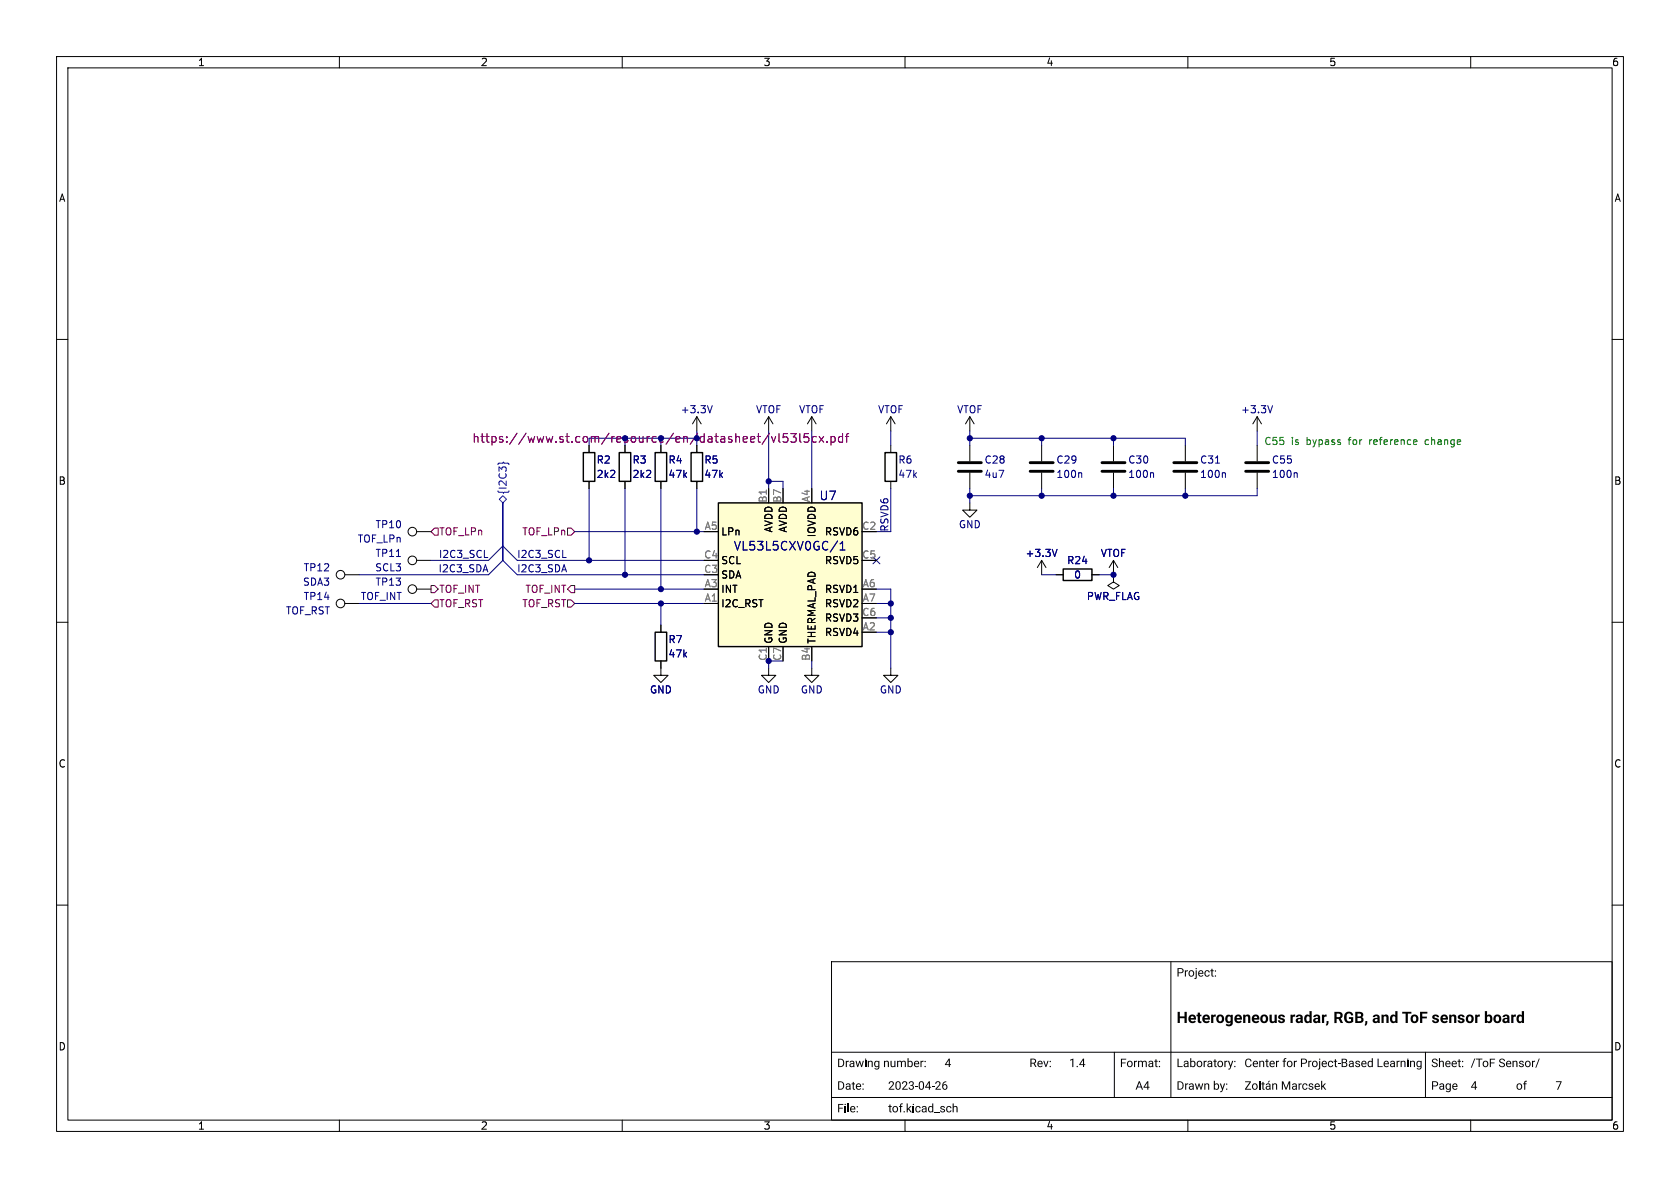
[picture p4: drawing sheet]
<svg xmlns="http://www.w3.org/2000/svg" width="297mm" height="210mm" viewBox="0 0 297 210" stroke-linecap="round" stroke-linejoin="round" font-family="sans-serif">
<g fill="none" stroke="#000" stroke-width=".18">
<path d="M10 10h277v190h-277zM12 12h273v186h-273zM60 10v2M110 10v2M160 10v2M210 10v2M260 10v2M10 60h2M285 60h2M104.1 78.7v1.3M110.5 78.7v1.3M116.8 78.7v1.3"/>
<path d="M123.2 73.7v2.5M123.2 78.7v1.3M123.2 73.7l-.8 1.2M123.2 73.7l.8 1.2M135.9 73.7l-.8 1.2M135.9 73.7v2.5M135.9 73.7l.8 1.2M143.5 73.7l-.8 1.2M143.5 73.7v2.5M143.5 73.7l.8 1.2M157.5 73.7v2.5M157.5 78.7v1.3"/>
<path d="M157.5 73.7l-.8 1.2M157.5 73.7l.7 1.2M171.4 73.7l-.7 1.2M171.4 73.7v2.5M171.4 78.7v2.8M171.4 73.7l.8 1.2M184.1 78.7v2.8M196.8 78.7v2.8M209.5 78.7v2.8M222.2 73.7l-.7 1.2M222.2 73.7v2.5M222.2 78.7v2.8"/>
<path d="M222.2 73.7l.8 1.2M73.7 99.1h2.5M73.7 94h2.5M104.1 85.1v1.3M110.5 85.1v1.3M116.8 85.1v1.3M123.2 85.1v1.3M135.9 86.4v2.5M157.5 85.1v1.3M171.4 88.9v1.3h1.3l-1.3 1.2-1.2-1.2h1.2M171.4 83.6v2.8M184.1 99.1l-.7 1.2"/>
<path d="M184.1 83.6v2.8M184.1 99.1v2.5M184.1 99.1l.8 1.2M196.8 83.6v2.8M196.8 99.1v2.5M196.8 99.1l-.7 1.2M196.8 99.1l.8 1.2M209.5 83.6v2.8M222.2 83.6v2.8M10 110h2M61 101.6h2.5M61 106.7h2.5"/>
<path d="M73.7 104.1h2.5M116.8 116.8v2.6h1.3l-1.3 1.3-1.2-1.3h1.2M116.8 110.5v1.3M124.5 106.7h2.5M135.9 118.1v1.3h1.3l-1.3 1.3-1.3-1.3h1.3M135.9 114.3v2.5M143.5 118.1v1.3h1.3l-1.3 1.3-1.3-1.3h1.3M157.5 118.1v1.3h1.2l-1.2 1.3-1.3-1.3h1.3M186.7 101.6h1.3M193 101.6h1.3M196.8 101.6v1.3l1.1 .6-1.1 .6-1-.6 1-.6M196.8 101.6h.1"/>
<path d="M285 110h2M10 160h2M285 160h2M147 170h138v28h-138zM207 170v24M60 198v2M110 198v2M147 194h138M147 186h138M160 198v2M197 186v8M210 198v2"/>
<path d="M252 186v8M260 198v2"/>
<circle cx="72.9" cy="94" r=".76"/>
<circle cx="72.9" cy="99.1" r=".76"/>
<circle cx="60.2" cy="101.6" r=".76"/>
<circle cx="60.2" cy="106.7" r=".76"/>
<circle cx="72.9" cy="104.1" r=".76"/>
</g>
<g fill="#000">
<path d="M262.5 178.7h.4v.8l.5-.2 .3 .3 .1 .8-.3 .4-.4 .1-.2-.2v.1h-.4v-.4l.7 .1 .2-.3v-.5h-.3l-.2 .1v.6h-.4zM149.8 195.1h.2v1.5h-.2zM159.2 195.1h.4v.1l-.3 .1v.2h.2v.2h-.2v.9h-.2v-.9h-.2v-.2h.2zM160.4 187.1h.2v.5l.4-.1 .3 .3v.5l-.2 .3-.5-.1v.1h-.2v-.3l.6 .2 .2-.4-.1-.4h-.3l-.2 .1v.5h-.2zM160.3 195.1h.2v.9l.4-.5h.3l-.5 .5 .5 .6h-.2l-.4-.5-.1 .1v.4h-.2zM164.2 195.6l.3-.1 .3 .1v-.5h.2v1.5h-.2v-.1l-.4 .1-.2-.1-.1-.4h.1l.3 .4 .3-.2v-.5l-.2-.1h-.2l-.2 .4h-.1zM168.4 195.1h.2v.6l.3-.2 .3 .1 .1 1h-.2v-.8l-.2-.1-.3 .1v.8h-.2zM214.6 191.1h.2v.5l.4-.1 .3 .3v.5l-.2 .3-.5-.1v.1h-.2v-.3l.5 .2 .2-.4-.1-.4h-.2l-.2 .1v.5h-.2zM220.1 191.2h1.1l-.9 1.3h.9v.1h-1.1l.8-1.3h-.8zM221.5 191.6l.4-.1 .3 .2 .1 .5-.2 .4h-.4l-.3-.2-.1-.3h.2l.1 .3 .2 .1 .2-.1 .1-.2v-.4l-.2-.1-.3 .1-.1 .3h-.2zM222.6 191.1h.2v1.5h-.2zM223.2 191.3h.2v.2h.2v.2h-.2v.7l.2 .1v.1l-.4-.1v-.8h-.2v-.2h.2z"/>
<path d="M223.9 191.6l.3-.1 .4 .1 .1 1-.3-.1-.4 .1-.2-.1-.1-.2 .4 .2 .3-.2v-.2l-.7 .2 .2-.3 .5-.1-.1-.2-.5 .1zM224.3 191.1h.2l-.4 .3zM224.9 191.5h.2v.2l.3-.2 .3 .1 .1 1h-.2v-.8l-.2-.1-.3 .1v.8h-.2zM231.5 178.7h.4v2.1h-.4v-.1l-.5 .2-.3-.3-.1-.5h.4l.1 .4h.2l.2-.1v-.6l-.4-.1-.1 .4h-.4v-.3l.3-.4 .6 .1zM233.6 191.1h.1v.9l.5-.5h.2l-.4 .5 .5 .6h-.3l-.3-.5-.2 .1v.4h-.1zM246.7 178.7h.4v2.1h-.4v-.1l-.5 .2-.4-.3-.1-.5h.4l.1 .4h.3l.2-.1v-.6l-.4-.1-.2 .4h-.4l.1-.3 .3-.4 .6 .1zM268.3 191.6l.4-.1 .3 .2 .1 .5-.2 .4h-.4l-.3-.1-.1-.4h.2l.1 .3 .2 .1 .2-.1 .1-.2-.1-.4-.2-.1-.2 .1-.1 .3h-.2zM269 178.7h.4v2.1h-.3v-.1l-.6 .2-.3-.3-.1-.5h.4l.1 .4h.3l.1-.1v-.6l-.3-.1-.2 .4h-.4v-.3l.4-.4 .5 .1zM269.5 191.1h.4v.1l-.2 .1-.1 .2h.3v.2h-.3v.9h-.1v-.9h-.2v-.2h.2zM275.1 191.1h1l-.6 1.5h-.2l.6-1.3h-.8z"/>
</g>
<path d="M103.1 80h2.1v5.1h-2.1zM109.5 80h2v5.1h-2zM115.8 80h2.1v5.1h-2.1zM122.2 80h2v5.1h-2zM127 88.9h25.4v25.4h-25.4zM156.5 80h2v5.1h-2zM115.8 111.8h2.1v5h-2.1zM188 100.6h5v2h-5z" fill="none" stroke="#000" stroke-width=".25"/>
<path d="M169.4 83.3h4.1M169.4 81.8h4.1M182.1 83.3h4.1M182.1 81.8h4.1M194.8 83.3h4.1M194.8 81.8h4.1M207.5 83.3h4.1M207.5 81.8h4.1M220.2 83.3h4.1M220.2 81.8h4.1" fill="none" stroke="#000" stroke-width=".51"/>
<path d="M125.9 71.7l-.4 1.3M225 71.7l-.5 1.3M148.1 95.6l-1.3 2M148.5 97.2h.9M148.5 96.1l.5-.4v1.5M154.3 98.5l1.2 1.2M155.5 98.5l-1.2 1.2M186.9 97.1l-.5 1.3M191.1 83.6l.1 .1v.7M203.8 83.6l.1 .1v.7M216.5 83.6l.1 .1v.7M229.2 83.6l.1 .1v.7" fill="none" stroke="#000084" stroke-width=".18"/>
<path d="M127 88.9h25.4v25.4h-25.4z" fill="#fffed0" stroke="#fffed0" stroke-width=".18"/>
<g fill="none" stroke="#840084" stroke-width=".18">
<path d="M136 76.6l-1.3 1.9M136.4 77.2l.4 1 .3-1M137.7 76.7v1.3l.2 .2M139.2 76.7h-.7l-.1 .7 .2-.2 .6 .1 .1 .2-.1 .5-.2 .2-.6-.2M139.8 76.7h1l-.6 .5 .5 .2v.6l-.2 .2h-.5l-.2-.2M141.4 76.7v1.3l.2 .2M142.9 76.7h-.7l-.1 .7 .2-.2 .6 .1 .1 .2-.1 .5-.2 .2-.6-.2M144.3 77.2h-.4l-.3 .2v.5l.1 .2h.6M144.8 77.2l.8 1M145.6 77.2l-.8 1M146.2 78v.2M146.9 77.2h.5l.2 .2v.5l-.1 .2h-.6"/>
<path d="M146.9 77.2v1.5M149 77.2h-.5l-.3 .2v.5l.2 .2h.6M149 76.7v1.5M149.5 77.2h.5M150 76.7l-.3 .2v1.3"/>
</g>
<path d="M76.8 93.3h.7v1.3h-.7l-.6-.6zM100.3 93.3h.7l.6 .7-.6 .6h-.7zM76.2 103.5h.6l.7 .6-.7 .7h-.6zM76.8 106h.7v1.3h-.7l-.6-.6zM100.3 106h.7l.6 .7-.6 .6h-.7zM101 103.5h.6v1.3h-.6l-.7-.7z" fill="none" stroke="#800000" stroke-width=".18"/>
<path d="M88 82.1l.2-.2h.6l.2-.2 .2 .2h.6l.2 .2M88.3 88.3l.6-.7 .6 .7-.6 .6z" fill="none" stroke="#00f" stroke-width=".18"/>
<g fill="none" stroke="#000080" stroke-width=".18">
<path d="M104.1 77.5h19.1M135.9 76.2v10.2M143.5 76.2v10.2M157.5 76.2v2.5M171.4 76.2v2.5M171.4 77.5h38.1v1.2M184.1 77.5v1.2M196.8 77.5v1.2M222.2 76.2v2.5M76.2 99.1h10.2l2.5-2.6 2.5 2.6h33.1M85.6 98.6h.6M101.6 94h22.9"/>
<path d="M104.1 86.4v12.7M110.5 86.4v15.2M116.8 86.4v17.7M123.2 86.4v7.6M135.9 85.1h2.5v1.3M157.5 86.4v7.6h-2.6M171.4 86.4v2.5M184.1 86.4v1.2M196.8 86.4v1.2M209.5 86.4v1.2M222.2 86.4v1.2h-50.8M63.5 106.7h12.7"/>
<path d="M63.5 101.6h22.9l2.5-2.5 2.5 2.5h33.1M101.6 106.7h22.9M101.6 104.1h22.9M116.8 106.7v3.8M138.4 116.8h-2.5v1.3M143.5 116.8v1.3M154.9 106.7h2.6M154.9 104.1h2.6v14M154.9 111.8h2.6M154.9 109.2h2.6M184.1 101.6h2.6M194.3 101.6h2.5"/>
</g>
<path d="M250.3 77.7l.2 .3-.6 .2M250.4 78.5l-.1 .1" fill="none" stroke="#008000" stroke-width=".18"/>
<path d="M88.9 88.9v10.2" fill="none" stroke="#00f" stroke-width=".3"/>
<g fill="#000080" stroke="#000080" stroke-width=".18">
<circle cx="116.8" cy="104.1" r=".46"/>
<circle cx="104.1" cy="99.1" r=".46"/>
<circle cx="110.5" cy="101.6" r=".46"/>
<circle cx="116.8" cy="106.7" r=".46"/>
<circle cx="123.2" cy="94" r=".46"/>
<circle cx="171.4" cy="87.6" r=".46"/>
<circle cx="184.1" cy="87.6" r=".46"/>
<circle cx="196.8" cy="77.5" r=".46"/>
<circle cx="196.8" cy="87.6" r=".46"/>
<circle cx="209.5" cy="87.6" r=".46"/>
<circle cx="196.8" cy="101.6" r=".46"/>
<circle cx="171.4" cy="77.5" r=".46"/>
<circle cx="184.1" cy="77.5" r=".46"/>
<circle cx="157.5" cy="106.7" r=".46"/>
<circle cx="157.5" cy="109.2" r=".46"/>
<circle cx="135.9" cy="116.8" r=".46"/>
<circle cx="157.5" cy="111.8" r=".46"/>
<circle cx="135.9" cy="85.1" r=".46"/>
</g>
<text font-size="2.8" x="208" y="181.7">Heterogeneousradar,RGB,andToFsensorboard</text>
<g font-size="2.1" fill="#000080">
<text x="83.5" y="78.4">https://www.st.com/resource/en/datasheet/vl53l5cx.pdf</text>
<text x="144.8" y="88.6">U7</text>
</g>
<text font-size="2.1" fill="#000084" x="129.7" y="97.5">VL53L5CXV0GC/1</text>
<g font-size="2.1">
<text x="208" y="173.3">Project:</text>
<text x="148" y="189.3">Drawing number:</text>
<text x="167" y="189.3">4</text>
<text x="182" y="189.3">Rev:</text>
<text x="189" y="189.3">1.4</text>
<text x="198" y="189.3">Format:</text>
<text x="208" y="189.3">Laboratory: Center for Project-Based Learning</text>
<text x="253" y="189.3">Sheet: /ToF Sensor/</text>
<text x="148" y="193.3">Date:</text>
<text x="148" y="197.3">File:</text>
<text x="157" y="197.3">tof.kicad_sch</text>
<text x="157" y="193.3">2023-04-26</text>
<text x="200.7" y="193.3">A4</text>
<text x="208" y="193.3">Drawn by:</text>
<text x="226.5" y="193.3">Marcsek</text>
<text x="253" y="193.3">Page</text>
<text x="260" y="193.3">4</text>
</g>
<g font-size="1.8">
<text x="35" y="11.8">1</text>
<text x="85" y="11.8">2</text>
<text x="135" y="11.8">3</text>
<text x="185" y="11.8">4</text>
<text x="235" y="11.8">5</text>
<text x="285" y="11.8">6</text>
<text x="10.4" y="35.8">A</text>
<text x="285.4" y="35.8">A</text>
<text x="10.3" y="85.8">B</text>
<text x="285.3" y="85.8">B</text>
<text x="127.5" y="94.8">LPn</text>
<text x="136.7" y="94.3" transform="rotate(-90 136.7 94.3)">AVDD</text>
<text x="139.3" y="94.3" transform="rotate(-90 139.3 94.3)">AVDD</text>
<text x="144.3" y="95.1" transform="rotate(-90 144.3 95.1)">IOVDD</text>
<text x="145.7" y="94.8">RSVD6</text>
<text x="127.5" y="99.9">SCL</text>
<text x="145.7" y="99.9">RSVD5</text>
<text x="127.5" y="107.5">I2C_RST</text>
<text x="127.5" y="105">INT</text>
<text x="127.5" y="102.4">SDA</text>
<text x="145.7" y="105">RSVD1</text>
<text x="145.7" y="107.5">RSVD2</text>
<text x="136.7" y="113.8" transform="rotate(-90 136.7 113.8)">GND</text>
<text x="139.3" y="113.8" transform="rotate(-90 139.3 113.8)">GND</text>
<text x="144.3" y="113.8" transform="rotate(-90 144.3 113.8)">THERMAL_PAD</text>
<text x="145.7" y="112.6">RSVD4</text>
<text x="145.7" y="110">RSVD3</text>
<text x="10.3" y="135.8">C</text>
<text x="285.3" y="135.8">C</text>
<text x="10.3" y="185.8">D</text>
<text x="285.3" y="185.8">D</text>
<text x="35" y="199.8">1</text>
<text x="85" y="199.8">2</text>
<text x="135" y="199.8">3</text>
<text x="185" y="199.8">4</text>
<text x="235" y="199.8">5</text>
<text x="285" y="199.8">6</text>
</g>
<g font-size="1.8" fill="#000084">
<text x="120.3" y="73.2">+3.3V</text>
<text x="133.6" y="73.2">VTOF</text>
<text x="141.2" y="73.2">VTOF</text>
<text x="155.2" y="73.2">VTOF</text>
<text x="169.1" y="73.2">VTOF</text>
<text x="219.3" y="73.2">+3.3V</text>
<text x="105.4" y="84.6">2k2</text>
<text x="111.8" y="84.6">2k2</text>
<text x="118.1" y="84.6">47k</text>
<text x="124.5" y="84.6">47k</text>
<text x="158.8" y="84.6">47k</text>
<text x="174" y="84.6">4u7</text>
<text x="186.7" y="84.6">100n</text>
<text x="199.4" y="84.6">100n</text>
<text x="212.1" y="84.6">100n</text>
<text x="224.8" y="84.6">100n</text>
<text x="169.5" y="93.5">GND</text>
<text x="63.2" y="96.1">TOF_LPn</text>
<text x="66.3" y="101.2">SCL3</text>
<text x="181.2" y="98.6">+3.3V</text>
<text x="194.5" y="98.6">VTOF</text>
<text x="53.5" y="103.7">SDA3</text>
<text x="63.7" y="106.2">TOF_INT</text>
<text x="189.8" y="102.4">0</text>
<text x="192.1" y="106.2">PWR_FLAG</text>
<text x="50.5" y="108.8">TOF_RST</text>
<text x="118.1" y="116.4">47k</text>
<text x="114.8" y="122.7">GND</text>
<text x="133.9" y="122.7">GND</text>
<text x="141.5" y="122.7">GND</text>
<text x="155.5" y="122.7">GND</text>
</g>
<g font-size="1.8" fill="#000080">
<text x="105.4" y="82.1">R2</text>
<text x="111.8" y="82.1">R3</text>
<text x="118.1" y="82.1">R4</text>
<text x="124.5" y="82.1">R5</text>
<text x="158.8" y="82.1">R6</text>
<text x="174" y="82.1">C28</text>
<text x="186.7" y="82.1">C29</text>
<text x="199.4" y="82.1">C30</text>
<text x="212.1" y="82.1">C31</text>
<text x="224.8" y="82.1">C55</text>
<text x="66.3" y="93.5">TP10</text>
<text x="157.1" y="94" transform="rotate(-90 157.1 94)">RSVD6</text>
<text x="53.6" y="101.2">TP12</text>
<text x="66.3" y="98.6">TP11</text>
<text x="77.4" y="101.3">I2C3_SDA</text>
<text x="77.5" y="98.7">I2C3_SCL</text>
<text x="91.4" y="98.7">I2C3_SCL</text>
<text x="91.4" y="101.3">I2C3_SDA</text>
<text x="188.6" y="99.9">R24</text>
<text x="53.6" y="106.2">TP14</text>
<text x="66.3" y="103.7">TP13</text>
<text x="118.1" y="113.9">R7</text>
</g>
<g font-size="1.8" fill="#008000">
<text x="223.5" y="78.7">C55</text>
<text x="228.3" y="78.7">is</text>
<text x="231" y="78.7">bypass</text>
<text x="238.6" y="78.7">for</text>
<text x="242.4" y="78.7">reference</text>
<text x="252.3" y="78.7">change</text>
</g>
<text font-size="1.8" fill="#00f" x="89.7" y="87.4" transform="rotate(-90 89.7 87.4)">{I2C3}</text>
<g font-size="1.8" fill="#808080">
<text x="135.6" y="88.9" transform="rotate(-90 135.6 88.9)">B1</text>
<text x="138.2" y="88.9" transform="rotate(-90 138.2 88.9)">B7</text>
<text x="143.3" y="88.8" transform="rotate(-90 143.3 88.8)">A4</text>
<text x="124.5" y="93.7">A5</text>
<text x="152.4" y="93.7">C2</text>
<text x="124.4" y="101.3">C3</text>
<text x="124.4" y="98.8">C4</text>
<text x="152.4" y="98.8">C5</text>
<text x="124.5" y="106.4">A1</text>
<text x="124.5" y="103.9">A3</text>
<text x="152.5" y="103.9">A6</text>
<text x="152.5" y="106.4">A7</text>
<text x="152.4" y="109">C6</text>
<text x="152.5" y="111.5">A2</text>
<text x="135.6" y="116.9" transform="rotate(-90 135.6 116.9)">C1</text>
<text x="138.2" y="116.9" transform="rotate(-90 138.2 116.9)">C7</text>
<text x="143.3" y="116.9" transform="rotate(-90 143.3 116.9)">B4</text>
</g>
<g font-size="1.8" fill="#800000">
<text x="77.7" y="94.8">TOF_LPn</text>
<text x="92.2" y="94.8">TOF_LPn</text>
<text x="77.7" y="105">TOF_INT</text>
<text x="77.7" y="107.5">TOF_RST</text>
<text x="92.2" y="107.5">TOF_RST</text>
<text x="92.8" y="105">TOF_INT</text>
</g>
</svg>
